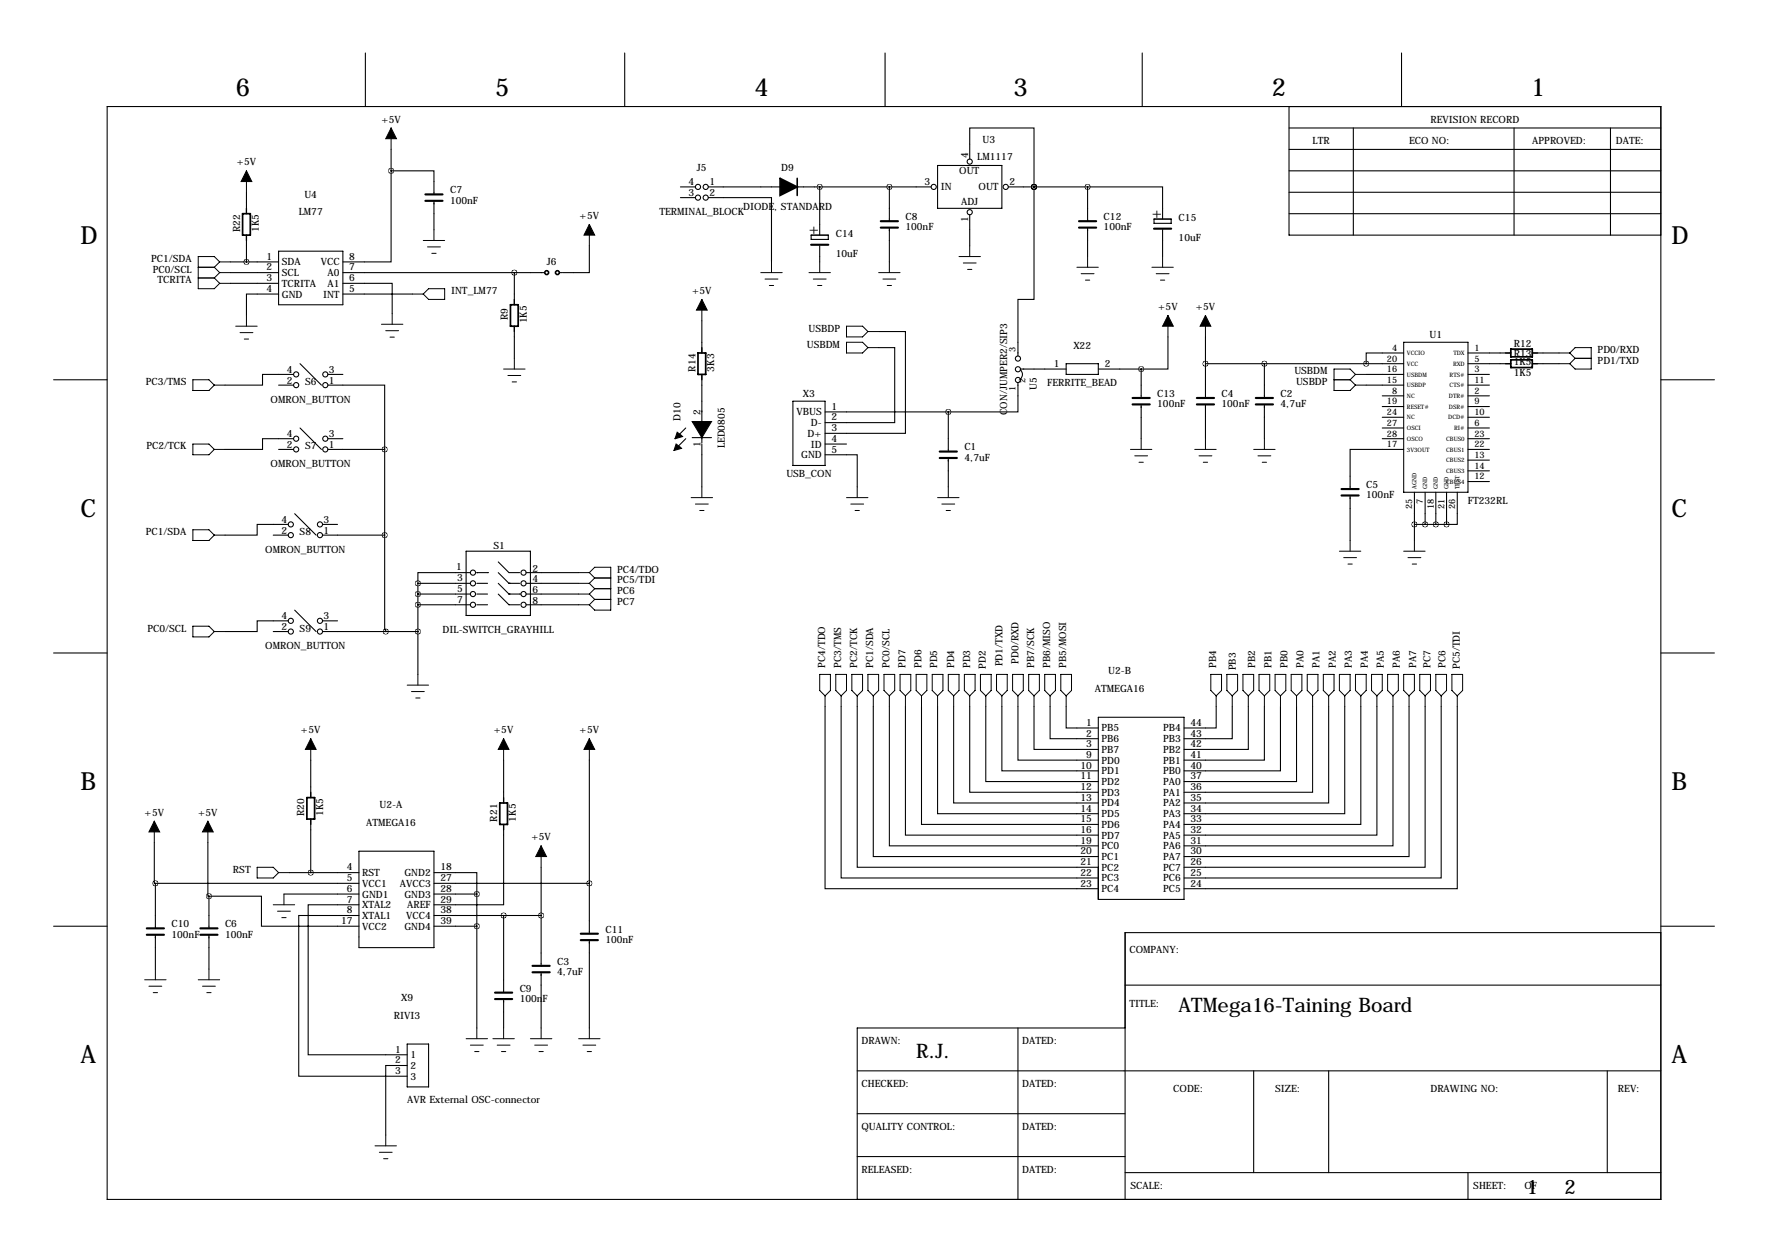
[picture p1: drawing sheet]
<svg xmlns="http://www.w3.org/2000/svg" width="419mm" height="297mm" viewBox="0 0 419 297" stroke-linecap="round" stroke-linejoin="round" font-family="sans-serif">
<g fill="none" stroke="#000" stroke-width=".25">
<path d="M86.6 12.6v12.7M148.1 12.6v12.7M209.8 12.6v12.7M270.8 12.6v12.7M332.2 12.6v12.7M25.4 25.3h368.3v259h-368.3zM92.7 35.4v5.1M222.2 39.2h15.3v10.2h-15.3zM229.9 37.7v-7.4h15.2v14M305.6 25.3v30.4h88.1M305.6 35.4h88.1M305.6 30.3h88.1"/>
<path d="M320.8 30.3v25.4M358.9 30.3v25.4M381.8 30.3v25.4M58.4 45.6v5.1M58.4 55.7v6.4M66 59.5h15.3v12.7h-15.3zM92.7 40.5v21.6h-11.4M92.7 40.5h10.2v5.6M102.9 47.6v6.9M139.7 58.3v6.3h-6.2M161.3 44.3h3.5M161.3 46.8h3.5"/>
<path d="M167.9 46.8h15v15.3M167.9 44.3h17M189 44.3h5.3M192.3 55.7h4v1.1h-4zM194.3 44.3v11.4M194.3 58.3v3.8M194.3 44.3h26.4M210.8 44.3v8.1M210.8 54v8.1M229.9 50.9v7.4M239 44.3h18.8M245.1 44.3v26.7h-3.8v13.4"/>
<path d="M245.1 44.3h.1M257.8 44.3h17.8v7.6M257.8 44.3v8.1M257.8 54v6.8M273.6 51.9h4v1h-4zM275.6 54.5v6.3M305.6 50.7h88.1M305.6 45.6h88.1M305.6 40.5h88.1M54.6 62.1h11.4M54.6 64.6h11.4M54.6 67.2h11.4"/>
<path d="M66 69.7h-7.6v5.1M81.3 67.2h11.7v7.1M81.3 64.6h47.7M81.3 69.7h16.5M121.9 64.6v7.6M121.9 77.3v7.6M132.6 64.6h.7M166.4 76.1v7.6M208.3 78.6h6.3v24.1h-19M276.9 79.9v7.6h-6.4M285.8 79.9v14.4M12.7 90h12.7"/>
<path d="M66 91.3h3.6M69.6 88.8h-7.4v2.5h-8.9M71.1 86.2l5.1 5.1M77.7 91.3h13.5v15.2M77.7 88.8h3.6M166.4 88.8v16.2M188 95.1h7.6v15.2h-7.6zM195.6 97.6h29.2M208.3 82.4h3.8v17.8h-16.5M224.8 97.6v9.4M241.3 90.7v6.9h-16.5M241.9 87.6a1.47 1.47 0 0 1 0 2.3"/>
<path d="M241.9 87.5h10.8M252.7 86.2h7.6v2.6h-7.6zM260.3 87.5h10.2M270.5 87.5v6.8M270.5 95.9v8.1M285.8 86.2h46.9M285.8 95.9v8.1M299.7 86.2v8.1M299.7 95.9v8.1M323.8 88.8h8.9M323.8 91.3h8.9M327.7 93.8h5"/>
<path d="M327.7 96.4h5M327.7 98.9h5M332.7 83.7h-8.9v2.5M332.7 81.1h15.3v35.6h-15.3zM348 86.2h10.1M348 88.8h5.1M348 83.7h10.1M348 91.3h5.1M348 93.8h5.1M348 96.4h5.1M348 98.9h5.1M363.2 86.2h6.4"/>
<path d="M363.2 83.7h6.4M393.7 90h12.7M66 106.5h3.6M69.6 104h-7.4v2.5h-8.9M71.1 101.5l5.1 5M77.7 104h3.6M77.7 106.5h13.5M91.2 106.5v20.4M162.6 101.5l-2.6 2.5M162.6 104l-2.6 2.5M164.1 103.7h4.6M166.4 105.3v10.1"/>
<path d="M195.6 107.8h7.6v7.6M195.6 105.3h5.1M224.8 108.6v6.8M320 117.5v10.6M327.7 101.5h5M327.7 104h5M332.7 106.5h-12.7v9.4M335.3 116.7v11.4M337.8 116.7v7.6M340.4 116.7v7.6M342.9 116.7v7.6M345.4 116.7v7.6h-2.5"/>
<path d="M348 101.5h5.1M348 104h5.1M348 106.5h5.1M348 109.1h5.1M348 111.6h5.1M348 114.2h5.1M64.8 126.9h3.5M68.3 124.3h-7.3v2.6h-7.7M69.8 121.8l5.1 5.1M76.5 126.9h14.7M76.5 124.3h3.5M91.2 126.9v22.4h.2v.4"/>
<path d="M99.1 138.3h12.4M99.1 138.3v21.6M110.5 130.7h15.2v15.2h-15.2zM111.5 135.7h-12.4v2.6M113 135.7h.1M113 135.7h2.6M113 138.3h2.6M115.6 135.7h.1M118.1 133.2l2.5 2.5h2.6M118.1 135.7l2.5 2.6M118.1 138.3l2.5 2.5M120.6 138.3h.1"/>
<path d="M120.6 138.3h2.6M124.7 135.7h12.5M124.7 138.3h12.5M335.3 124.3h7.6M12.7 154.8h12.7M64.8 149.7h3.5M68.3 147.2h-7.3v2.5h-7.7M69.8 144.6l5.1 5.1M76.5 149.7h22.6M76.5 147.2h3.5M99.1 140.8h12.4M99.1 143.4h12.4"/>
<path d="M113 140.8h2.6M113 143.4h2.6M118.1 140.8l2.5 2.6h2.6M120.6 140.8h.1M120.6 140.8h2.6M123.2 140.8h.1M124.7 140.8h12.5M124.7 143.4h12.5M393.7 154.8h12.7M195.6 167.5v43.2h64.7M199.4 167.5v40.6h60.9M203.2 167.5v38.1h57.1"/>
<path d="M207 167.5v35.6h53.3M210.8 167.5v33h49.5M214.6 167.5v30.5h45.7M218.4 167.5v27.9h41.9M222.2 167.5v25.4h38.1M226.1 167.5v22.9h34.2M229.9 167.5v20.3h30.4M233.7 167.5v17.8h26.6M237.5 167.5v15.2h22.8M241.3 167.5v12.7h19M245.1 167.5v10.2h15.2M248.9 167.5v7.6h11.4"/>
<path d="M252.7 167.5v5.1h7.6M260.3 170h20.4v43.2h-20.4zM288.3 167.5v5.1h-7.6M292.1 167.5v7.6h-11.4M295.9 167.5v10.2h-15.2M299.7 167.5v12.7h-19M303.5 167.5v15.2h-22.8M307.3 167.5v17.8h-26.6M311.1 167.5v20.3h-30.4M315 167.5v22.9h-34.3M318.8 167.5v25.4h-38.1M322.6 167.5v27.9h-41.9"/>
<path d="M326.4 167.5v30.5h-45.7M330.2 167.5v33h-49.5M334 167.5v35.6h-53.3M337.8 167.5v38.1h-57.1M341.6 167.5v40.6h-60.9M345.4 167.5v43.2h-64.7M36.6 199.8v9.6h.2M49.3 199.8v12.7h.2M73.7 180.2v8.9M73.7 194.2v12.7M119.4 195.4v19.1h-16.5M119.4 180.2v10.2"/>
<path d="M139.7 180.2v41.1M12.7 219.6h12.7M36.8 209.4h48.3M36.8 209.4v10.7M49.5 212.5h12.5v7.1h23.1M49.5 212.5v7.6M67.3 211.9h17.8M68.6 206.9h16.5M85.1 214.5h-12v35.5h23.4M85.1 217h-14.3v38.1h25.7M85.1 201.8h17.8v22.8h-17.8zM102.9 206.9h10.1v5"/>
<path d="M102.9 219.6h10.1M102.9 209.4h36.8M102.9 211.9h10.1M102.9 217h25.4M113 211.9v31.8M119.4 217v18.3M128.3 205.6v23.4M393.7 219.6h12.7M36.8 221.6v8.1M49.5 221.6v8.1M119.4 236.8v6.9M128.3 230.5v13.2"/>
<path d="M139.7 222.9v20.8M266.7 233.5h127M393.7 221.1h-127v63.2M96.5 247.5h5.1v10.2h-5.1zM96.5 252.6h-5.1v16.5M203.2 253.9h190.5M241.3 243.7v40.6M266.7 243.7h-63.5v40.6M297.2 253.9v24.1M315 253.9v24.1M381 253.9v24.1M203.2 274.2h63.5"/>
<path d="M203.2 264h63.5M266.7 278h127M348 278v6.3"/>
<circle cx="229.9" cy="38.3" r=".61"/>
<circle cx="165.5" cy="46.8" r=".61"/>
<circle cx="165.5" cy="44.3" r=".61"/>
<circle cx="167.3" cy="46.8" r=".61"/>
<circle cx="167.3" cy="44.3" r=".61"/>
<circle cx="221.3" cy="44.3" r=".61"/>
<circle cx="229.9" cy="50.3" r=".61"/>
<circle cx="238.4" cy="44.3" r=".61"/>
<circle cx="70.2" cy="91.3" r=".61"/>
<circle cx="70.2" cy="88.8" r=".61"/>
<circle cx="77.1" cy="91.3" r=".61"/>
<circle cx="77.1" cy="88.8" r=".61"/>
<circle cx="241.3" cy="87.5" r=".61"/>
<circle cx="241.3" cy="85" r=".61"/>
<circle cx="241.3" cy="90.1" r=".61"/>
<circle cx="70.2" cy="106.5" r=".61"/>
<circle cx="70.2" cy="104" r=".61"/>
<circle cx="77.1" cy="106.5" r=".61"/>
<circle cx="77.1" cy="104" r=".61"/>
<circle cx="68.9" cy="124.3" r=".61"/>
<circle cx="68.9" cy="126.9" r=".61"/>
<circle cx="75.8" cy="124.3" r=".61"/>
<circle cx="75.8" cy="126.9" r=".61"/>
<circle cx="112.1" cy="135.7" r=".61"/>
<circle cx="112.1" cy="138.3" r=".61"/>
<circle cx="124.1" cy="135.7" r=".61"/>
<circle cx="124.1" cy="138.3" r=".61"/>
<circle cx="68.9" cy="147.2" r=".61"/>
<circle cx="68.9" cy="149.7" r=".61"/>
<circle cx="75.8" cy="147.2" r=".61"/>
<circle cx="75.8" cy="149.7" r=".61"/>
<circle cx="112.1" cy="140.8" r=".61"/>
<circle cx="112.1" cy="143.4" r=".61"/>
<circle cx="124.1" cy="140.8" r=".61"/>
<circle cx="124.1" cy="143.4" r=".61"/>
</g>
<path d="M166.4 99.9h2.3l-2.3 3.8zM164.1 99.9h2.3v3.8zM160.3 105.3l1.2 1-1.7 .5zM160.5 102.5l1.3 1-1.8 .5z" fill="#000" stroke="#000" stroke-width=".25"/>
<path d="M57.5 50.7h1.8v5h-1.8zM121 72.2h1.8v5.1h-1.8zM165.5 83.7h1.8v5.1h-1.8zM358.1 82.8h5.1v1.8h-5.1zM358.1 85.3h5.1v1.8h-5.1zM72.7 189.1h1.9v5.1h-1.9zM118.5 190.4h1.8v5h-1.8z" fill="none" stroke="#000" stroke-width=".41"/>
<g fill="none" stroke="#000" stroke-width=".3">
<path d="M58.4 49.4v1.3M58.4 55.7v1.3M121.9 71v1.2M121.9 77.3v1.3M166.4 82.4v1.3M166.4 88.8v1.2M356.9 83.7h1.2M356.9 86.2h1.2M363.2 83.7h1.3M363.2 86.2h1.3M73.7 187.8v1.3M73.7 194.2v1.2"/>
<path d="M119.4 189.1v1.3M119.4 195.4v1.3"/>
</g>
<g fill="none" stroke="#000" stroke-width=".24">
<path d="M92.7 30.3v5.1M58.4 40.5v5.1M100.3 57h5.1M101.3 58.5h3.1M102.9 54.5v2.5M139.7 53.2v5.1M192.3 55.7h4M229.9 58.3v2.5M273.6 51.9h4M47 63.4h3.8M47 65.9h3.8M50.8 63.4l1.3 1.2"/>
<path d="M50.8 65.9l1.3 1.3M52.1 62.1h2.5M52.1 62.1l-1.3 1.3M52.1 62.1l-1.3-1.3h-3.8v7.6h3.8l1.3-1.2M52.1 64.6h2.5M52.1 64.6l-1.3 1.3M52.1 67.2h2.5M55.9 77.3h5.1M56.9 78.9h3M58.4 74.8v2.5M90.4 76.9h5.1M91.4 78.4h3.1"/>
<path d="M92.5 79.9h1M93 74.3v2.6M97.8 69.7h2.5M100.3 69.7l1.3-1.3h3.8v2.6h-3.8zM102.4 60.1h1M166.4 71v5.1M180.3 64.6h5.1M181.4 66.2h3M182.4 67.7h1M182.9 62.1v2.5M191.8 64.6h5M192.8 66.2h3"/>
<path d="M193.8 67.7h1M194.3 62.1v2.5M200.7 77.3h3.8l1.2 1.3-1.2 1.3h-3.8zM205.7 78.6h2.6M208.3 64.6h5.1M209.3 66.2h3M210.3 67.7h1M210.8 62.1v2.5M227.3 60.8h5.1M228.3 62.3h3.1M229.4 63.9h1M255.3 63.4h5"/>
<path d="M256.3 64.9h3M257.3 66.4h1M257.8 60.8v2.6M273 63.4h5.1M274.1 64.9h3M275.1 66.4h1M275.6 60.8v2.6M276.9 74.8v5.1M285.8 74.8v5.1M45.7 90h3.8l1.3 1.3-1.3 1.3h-3.8zM50.8 91.3h2.5M57.9 80.4h1"/>
<path d="M119.4 87.5h5.1M120.4 89h3M121.4 90.5h1M121.9 84.9v2.6M200.7 81.1h3.8l1.2 1.3-1.2 1.3h-3.8zM205.7 82.4h2.6M316.2 90h3.8M320 90l1.3 1.3M321.3 88.8l-1.3-1.3h-3.8v5.1h3.8l1.3-1.3M321.3 88.8l-1.3 1.2M321.3 91.3h2.5M321.3 88.8h2.5"/>
<path d="M369.6 83.7h2.5M369.6 86.2h2.5M372.1 83.7l1.3-1.3h3.8v5.1h-3.8l-1.3-1.3M372.1 83.7l1.3 1.2M373.4 84.9h3.8M373.4 84.9l-1.3 1.3M45.7 105.3h3.8l1.3 1.2-1.3 1.3h-3.8zM50.8 106.5h2.5M163.8 118h5.1M164.8 119.5h3.1M166.4 115.4v2.6M200.7 118h5"/>
<path d="M201.7 119.5h3M203.2 115.4v2.6M222.2 118h5.1M223.3 119.5h3M224.8 115.4v2.6M268 106.5h5M269 108.1h3M270 109.6h1M270.5 104v2.5M283.2 106.5h5.1M284.2 108.1h3.1M285.2 109.6h1.1"/>
<path d="M285.8 104v2.5M297.2 106.5h5.1M298.2 108.1h3M299.2 109.6h1M299.7 104v2.5M45.7 125.6h3.8l1.3 1.3-1.3 1.2h-3.8zM50.8 126.9h2.5M137.2 135.7h2.5M137.2 138.3h2.5M139.7 135.7l1.3 1.3M139.7 135.7l1.3-1.2h3.8v10.1h-3.8l-1.3-1.2M139.7 138.3l1.3 1.3"/>
<path d="M141 137h3.8M141 139.6h3.8M141 137l-1.3 1.3M141 139.6l-1.3 1.2M165.9 121h1M202.7 121h1M224.3 121h1M317.5 130.7h5.1M318.5 132.2h3.1M319.5 133.7h1M320 128.1v2.6M332.7 130.7h5.1"/>
<path d="M333.8 132.2h3M334.8 133.7h1M335.3 128.1v2.6M45.7 148.4h3.8l1.3 1.3-1.3 1.3h-3.8zM50.8 149.7h2.5M99.1 159.9v2.5M137.2 140.8h2.5M137.2 143.4h2.5M139.7 140.8l1.3 1.3M141 142.1h3.8M141 142.1l-1.3 1.3M194.3 159.9h2.5v3.8l-1.2 1.3-1.3-1.3z"/>
<path d="M198.1 159.9h2.6v3.8l-1.3 1.3-1.3-1.3zM201.9 159.9h2.6v3.8l-1.3 1.3-1.3-1.3zM205.7 159.9h2.6v3.8l-1.3 1.3-1.3-1.3zM209.5 159.9h2.6v3.8l-1.3 1.3-1.3-1.3zM213.4 159.9h2.5v3.8l-1.3 1.3-1.2-1.3zM217.2 159.9h2.5v3.8l-1.3 1.3-1.2-1.3zM221 159.9h2.5v3.8l-1.3 1.3-1.2-1.3zM224.8 159.9h2.5v3.8l-1.2 1.3-1.3-1.3zM228.6 159.9h2.5v3.8l-1.2 1.3-1.3-1.3zM232.4 159.9h2.5v3.8l-1.2 1.3-1.3-1.3zM236.2 159.9h2.6v3.8l-1.3 1.3-1.3-1.3zM240 159.9h2.6v3.8l-1.3 1.3-1.3-1.3z"/>
<path d="M243.8 159.9h2.6v3.8l-1.3 1.3-1.3-1.3zM247.6 159.9h2.6v3.8l-1.3 1.3-1.3-1.3zM251.5 159.9h2.5v3.8l-1.3 1.3-1.2-1.3zM287 159.9h2.6v3.8l-1.3 1.3-1.3-1.3zM290.8 159.9h2.6v3.8l-1.3 1.3-1.3-1.3zM294.6 159.9h2.6v3.8l-1.3 1.3-1.3-1.3zM298.4 159.9h2.6v3.8l-1.3 1.3-1.3-1.3zM302.3 159.9h2.5v3.8l-1.3 1.3-1.2-1.3zM306.1 159.9h2.5v3.8l-1.3 1.3-1.2-1.3zM309.9 159.9h2.5v3.8l-1.3 1.3-1.2-1.3zM313.7 159.9h2.5v3.8l-1.2 1.3-1.3-1.3zM317.5 159.9h2.5v3.8l-1.2 1.3-1.3-1.3z"/>
<path d="M321.3 159.9h2.5v3.8l-1.2 1.3-1.3-1.3zM325.1 159.9h2.6v3.8l-1.3 1.3-1.3-1.3zM328.9 159.9h2.6v3.8l-1.3 1.3-1.3-1.3zM332.7 159.9h2.6v3.8l-1.3 1.3-1.3-1.3zM336.5 159.9h2.6v3.8l-1.3 1.3-1.3-1.3zM340.4 159.9h2.5v3.8l-1.3 1.3-1.2-1.3zM344.2 159.9h2.5v3.8l-1.3 1.3-1.2-1.3zM73.7 175.1v5.1M96.5 162.4h5.1M97.5 163.9h3.1M98.6 165.5h1M119.4 175.1v5.1"/>
<path d="M139.7 175.1v5.1M195.6 165v2.5M199.4 165v2.5M203.2 165v2.5M207 165v2.5M210.8 165v2.5M214.6 165v2.5M218.4 165v2.5M222.2 165v2.5M226.1 165v2.5M229.9 165v2.5M233.7 165v2.5"/>
<path d="M237.5 165v2.5M241.3 165v2.5M245.1 165v2.5M248.9 165v2.5M252.7 165v2.5M288.3 165v2.5M292.1 165v2.5M295.9 165v2.5M299.7 165v2.5M303.5 165v2.5M307.3 165v2.5M311.1 165v2.5"/>
<path d="M315 165v2.5M318.8 165v2.5M322.6 165v2.5M326.4 165v2.5M330.2 165v2.5M334 165v2.5M337.8 165v2.5M341.6 165v2.5M345.4 165v2.5M36.6 194.7v5.1M49.3 194.7v5.1M61 205.6h3.8l1.2 1.3-1.2 1.2h-3.8z"/>
<path d="M64.8 214.5h5M65.8 216h3M66 206.9h2.6M66.8 217.5h1M67.3 211.9v2.6M128.3 200.5v5.1M34.3 232.3h5.1M35.3 233.8h3.1M36.3 235.3h1M36.8 229.7v2.6M47 232.3h5.1M48 233.8h3.1"/>
<path d="M49 235.3h1M49.5 229.7v2.6M110.5 246.2h5.1M111.5 247.8h3.1M112.5 249.3h1M113 243.7v2.5M116.8 246.2h5.1M117.9 247.8h3M118.9 249.3h1M119.4 243.7v2.5M125.7 246.2h5.1M126.7 247.8h3.1"/>
<path d="M127.8 249.3h1M128.3 243.7v2.5M137.2 246.2h5M138.2 247.8h3M139.2 249.3h1M139.7 243.7v2.5M88.9 271.6h5.1M89.9 273.2h3.1M90.9 274.7h1M91.4 269.1v2.5"/>
</g>
<g fill="none" stroke="#000" stroke-width=".51">
<path d="M100.8 46.1h4.1M100.8 47.6h4.1M192.3 58h4M208.8 52.4h4.1M208.8 54h4.1M255.8 52.4h4M255.8 54h4M273.6 54.2h4M268.5 94.3h4M268.5 95.9h4M283.7 94.3h4.1M283.7 95.9h4.1"/>
<path d="M297.7 94.3h4.1M297.7 95.9h4.1M222.8 107h4M222.8 108.6h4M318 115.9h4.1M318 117.5h4.1M34.8 220.1h4.1M34.8 221.6h4.1M47.5 220.1h4.1M47.5 221.6h4.1M117.3 235.3h4.1M117.3 236.8h4.1"/>
<path d="M126.2 229h4.1M126.2 230.5h4.1M137.7 221.3h4M137.7 222.9h4"/>
</g>
<path d="M184.9 42.3l4.1 2-4.1 2z" fill="#000" stroke="#000" stroke-width=".38"/>
<g fill="none" stroke="#000" stroke-width=".38">
<path d="M189 42.3v4"/>
<circle cx="129.6" cy="64.6" r=".46"/>
<circle cx="132.1" cy="64.6" r=".46"/>
</g>
<path d="M92.7 30.3l1.3 2.6h-2.6zM58.4 40.5l1.3 2.5h-2.6zM139.7 53.2l1.3 2.5h-2.6zM166.4 71l1.2 2.5h-2.5zM276.9 74.8l1.2 2.5h-2.5zM285.8 74.8l1.2 2.5h-2.5zM73.7 175.1l1.2 2.6h-2.5zM119.4 175.1l1.2 2.6h-2.5zM139.7 175.1l1.3 2.6h-2.6zM36.6 194.7l1.2 2.5h-2.5zM49.3 194.7l1.2 2.5h-2.5zM128.3 200.5l1.2 2.6h-2.5z" fill="#000" stroke="#000" stroke-width=".24"/>
<path d="M121.9 64.6a.05 .05 0 0 0 .1 0 .05 .05 0 0 0-.1 0zM99 143.4a.05 .05 0 0 0 .1 0 .05 .05 0 0 0-.1 0zM99 140.8a.05 .05 0 0 0 .1 0 .05 .05 0 0 0-.1 0zM99 138.3a.05 .05 0 0 0 .1 0 .05 .05 0 0 0-.1 0zM113 211.9a.05 .05 0 0 0 .1 0 .05 .05 0 0 0-.1 0zM113 219.6a.05 .05 0 0 0 .1 0 .05 .05 0 0 0-.1 0zM91.1 126.9a.05 .05 0 0 0 .1 0 .05 .05 0 0 0-.1 0zM91.4 149.7a.05 .05 0 0 0 .1 0 .05 .05 0 0 0-.1 0zM73.6 206.9a.05 .05 0 0 0 .1 0 .05 .05 0 0 0-.1 0zM340.3 124.3a.05 .05 0 0 0 .1 0 .05 .05 0 0 0-.1 0zM337.8 124.3a.05 .05 0 0 0 .1 0 .05 .05 0 0 0-.1 0zM335.2 124.3a.05 .05 0 0 0 .1 0 .05 .05 0 0 0-.1 0zM36.8 209.4a.05 .05 0 0 0 .1 0 .05 .05 0 0 0-.1 0zM49.5 212.5a.05 .05 0 0 0 .1 0 .05 .05 0 0 0-.1 0zM119.3 217a.05 .05 0 0 0 .1 0 .05 .05 0 0 0-.1 0zM92.7 40.5a.05 .05 0 0 0 .1 0 .05 .05 0 0 0-.1 0zM58.4 62.1a.05 .05 0 0 0 .1 0 .05 .05 0 0 0-.1 0zM323.8 86.2a.05 .05 0 0 0 .1 0 .05 .05 0 0 0-.1 0zM285.7 86.2a.05 .05 0 0 0 .1 0 .05 .05 0 0 0-.1 0zM194.3 44.3a.05 .05 0 0 0 .1 0 .05 .05 0 0 0-.1 0zM245.1 44.3a.05 .05 0 0 0 .1 0 .05 .05 0 0 0-.1 0zM128.2 217a.05 .05 0 0 0 .1 0 .05 .05 0 0 0-.1 0zM299.7 86.2a.05 .05 0 0 0 .1 0 .05 .05 0 0 0-.1 0zM99 149.7a.05 .05 0 0 0 .1 0 .05 .05 0 0 0-.1 0zM210.8 44.3a.05 .05 0 0 0 .1 0 .05 .05 0 0 0-.1 0zM257.8 44.3a.05 .05 0 0 0 .1 0 .05 .05 0 0 0-.1 0zM224.7 97.6a.05 .05 0 0 0 .1 0 .05 .05 0 0 0-.1 0zM245.1 44.3a.05 .05 0 0 0 .1 0 .05 .05 0 0 0-.1 0zM270.5 87.5a.05 .05 0 0 0 .1 0 .05 .05 0 0 0-.1 0zM91.1 106.5a.05 .05 0 0 0 .1 0 .05 .05 0 0 0-.1 0z" fill="#000" stroke="#000" stroke-width="1.3"/>
<g font-size="5.9">
<text x="55.9" y="22.7">6</text>
<text x="117.3" y="22.7">5</text>
<text x="178.8" y="22.7">4</text>
<text x="240.3" y="22.7">3</text>
<text x="301.5" y="22.7">2</text>
<text x="363" y="22.7">1</text>
<text x="19" y="57.8">D</text>
<text x="396.2" y="57.8">D</text>
<text x="19" y="122.5">C</text>
<text x="396.2" y="122.5">C</text>
<text x="19" y="187.3">B</text>
<text x="396.2" y="187.3">B</text>
<text x="19" y="252.1">A</text>
<text x="396.2" y="252.1">A</text>
</g>
<g font-size="4.7">
<text x="279.4" y="239.9">ATMega16-Taining Board</text>
<text x="217.2" y="250.8">R.J.</text>
<text x="361.9" y="283.1">1</text>
<text x="370.8" y="283.1">2</text>
</g>
<g font-size="3.6">
<text x="273" y="51.7">+</text>
<text x="191.8" y="55.5">+</text>
</g>
<g font-size="2.4">
<text x="90.4" y="29.1">+5V</text>
<text x="339.1" y="29.1">REVISION RECORD</text>
<text x="232.9" y="33.9">U3</text>
<text x="311.1" y="34.1">LTR</text>
<text x="334" y="34.1">ECO NO:</text>
<text x="363.2" y="34.1">APPROVED:</text>
<text x="383" y="34.1">DATE:</text>
<text x="56.1" y="39.2">+5V</text>
<text x="165.2" y="40.5">J5</text>
<text x="185.2" y="40.5">D9</text>
<text x="227.4" y="41.3">OUT</text>
<text x="229.5" y="37.5" transform="rotate(-90 229.5 37.5)">4</text>
<text x="231.6" y="37.8">LM1117</text>
<text x="72.2" y="46.8">U4</text>
<text x="106.7" y="45.8">C7</text>
<text x="163.2" y="46.5">3</text>
<text x="163.2" y="44">4</text>
<text x="168.1" y="44">1</text>
<text x="168.1" y="46.5">2</text>
<text x="219.1" y="44">3</text>
<text x="223" y="45.1">IN</text>
<text x="232" y="45.1">OUT</text>
<text x="239.3" y="44">2</text>
<text x="70.8" y="51.1">LM77</text>
<text x="106.7" y="48.3">100nF</text>
<text x="137.4" y="51.9">+5V</text>
<text x="156.3" y="51.1">TERMINAL_BLOCK</text>
<text x="176.2" y="49.8">DIODE, STANDARD</text>
<text x="214.6" y="52.2">C8</text>
<text x="227.8" y="48.7">ADJ</text>
<text x="229.5" y="52.5" transform="rotate(-90 229.5 52.5)">1</text>
<text x="261.6" y="52.2">C12</text>
<text x="279.4" y="52.4">C15</text>
<text x="56.9" y="55.1" transform="rotate(-90 56.9 55.1)">R22</text>
<text x="61.4" y="55.1" transform="rotate(-90 61.4 55.1)">1K5</text>
<text x="198.1" y="56.2">C14</text>
<text x="214.6" y="54.6">100nF</text>
<text x="261.6" y="54.6">100nF</text>
<text x="279.4" y="57.1">10uF</text>
<text x="35.8" y="62.1">PC1/SDA</text>
<text x="36.2" y="64.6">PC0/SCL</text>
<text x="63.2" y="61.6">1</text>
<text x="63.2" y="64.1">2</text>
<text x="66.8" y="62.9">SDA</text>
<text x="66.8" y="65.5">SCL</text>
<text x="76" y="62.9">VCC</text>
<text x="77.7" y="65.5">A0</text>
<text x="82.8" y="64.1">7</text>
<text x="82.8" y="61.6">8</text>
<text x="129.7" y="62.9">J6</text>
<text x="198.1" y="61">10uF</text>
<text x="37.3" y="67.2">TCRITA</text>
<text x="63.2" y="66.7">3</text>
<text x="63.2" y="69.2">4</text>
<text x="66.8" y="68">TCRITA</text>
<text x="66.8" y="70.5">GND</text>
<text x="76.6" y="70.5">INT</text>
<text x="77.7" y="68">A1</text>
<text x="82.8" y="69.2">5</text>
<text x="82.8" y="66.7">6</text>
<text x="106.9" y="69.7">INT_LM77</text>
<text x="164.1" y="69.7">+5V</text>
<text x="120.4" y="76" transform="rotate(-90 120.4 76)">R9</text>
<text x="124.9" y="76.6" transform="rotate(-90 124.9 76.6)">1K5</text>
<text x="274.6" y="73.5">+5V</text>
<text x="283.4" y="73.5">+5V</text>
<text x="191.3" y="82.4">USBDM</text>
<text x="191.7" y="78.6">USBDP</text>
<text x="254.4" y="82.7">X22</text>
<text x="338.9" y="80.1">U1</text>
<text x="358.8" y="82.2">R12</text>
<text x="378.7" y="83.7">PD0/RXD</text>
<text x="68" y="88.4">4</text>
<text x="78" y="88.4">3</text>
<text x="164.8" y="88.1" transform="rotate(-90 164.8 88.1)">R14</text>
<text x="169.3" y="88.1" transform="rotate(-90 169.3 88.1)">3K3</text>
<text x="249.8" y="87">1</text>
<text x="261.9" y="87">2</text>
<text x="306.8" y="88.8">USBDM</text>
<text x="358.8" y="86.6">1K5</text>
<text x="358.8" y="84.7">R13</text>
<text x="358.8" y="89.2">1K5</text>
<text x="378.7" y="86.2">PD1/TXD</text>
<text x="34.6" y="91.3">PC3/TMS</text>
<text x="64.2" y="95.5">OMRON_BUTTON</text>
<text x="68" y="90.9">2</text>
<text x="72.3" y="91.3">S6</text>
<text x="78" y="90.9">1</text>
<text x="190.3" y="94.1">X3</text>
<text x="245.8" y="92.4" transform="rotate(-90 245.8 92.4)">U5</text>
<text x="248.3" y="91.4">FERRITE_BEAD</text>
<text x="274.3" y="94.1">C13</text>
<text x="289.6" y="94.1">C4</text>
<text x="303.5" y="94.1">C2</text>
<text x="307.2" y="91.3">USBDP</text>
<text x="161.3" y="99.8" transform="rotate(-90 161.3 99.8)">D10</text>
<text x="166" y="98.4" transform="rotate(-90 166 98.4)">2</text>
<text x="188.8" y="98.5">VBUS</text>
<text x="192.2" y="101">D-</text>
<text x="197.1" y="97.1">1</text>
<text x="197.1" y="99.7">2</text>
<text x="238.8" y="98.4" transform="rotate(-90 238.8 98.4)">CON/JUMPER2/SIP3</text>
<text x="274.3" y="96.5">100nF</text>
<text x="289.6" y="96.5">100nF</text>
<text x="303.5" y="96.5">4,7uF</text>
<text x="34.7" y="106.5">PC2/TCK</text>
<text x="68" y="106.2">2</text>
<text x="68" y="103.6">4</text>
<text x="72.3" y="106.5">S7</text>
<text x="78" y="103.6">3</text>
<text x="78" y="106.2">1</text>
<text x="166" y="105.9" transform="rotate(-90 166 105.9)">1</text>
<text x="171.8" y="106.3" transform="rotate(-90 171.8 106.3)">LED0805</text>
<text x="191.4" y="103.6">D+</text>
<text x="192.2" y="106.1">ID</text>
<text x="197.1" y="102.2">3</text>
<text x="197.1" y="104.8">4</text>
<text x="197.1" y="107.3">5</text>
<text x="228.6" y="106.8">C1</text>
<text x="64.2" y="110.7">OMRON_BUTTON</text>
<text x="186.4" y="113">USB_CON</text>
<text x="189.9" y="108.6">GND</text>
<text x="228.6" y="109.2">4,7uF</text>
<text x="323.8" y="115.7">C5</text>
<text x="323.8" y="118.1">100nF</text>
<text x="348" y="119.4">FT232RL</text>
<text x="66.7" y="124">4</text>
<text x="76.7" y="124">3</text>
<text x="34.6" y="126.9">PC1/SDA</text>
<text x="62.9" y="131.1">OMRON_BUTTON</text>
<text x="66.7" y="126.5">2</text>
<text x="71" y="126.9">S8</text>
<text x="76.7" y="126.5">1</text>
<text x="117" y="130.2">S1</text>
<text x="108.1" y="135.2">1</text>
<text x="108.4" y="137.8">3</text>
<text x="126.2" y="135.5">2</text>
<text x="146.3" y="135.7">PC4/TDO</text>
<text x="108.4" y="142.9">7</text>
<text x="108.4" y="140.3">5</text>
<text x="126.2" y="143.1">8</text>
<text x="126.2" y="140.6">6</text>
<text x="126.2" y="138">4</text>
<text x="146.3" y="138.3">PC5/TDI</text>
<text x="146.3" y="140.8">PC6</text>
<text x="146.3" y="143.4">PC7</text>
<text x="35" y="149.7">PC0/SCL</text>
<text x="66.7" y="149.4">2</text>
<text x="66.7" y="146.8">4</text>
<text x="71" y="149.7">S9</text>
<text x="76.7" y="146.8">3</text>
<text x="76.7" y="149.4">1</text>
<text x="62.9" y="153.9">OMRON_BUTTON</text>
<text x="104.9" y="150.1">DIL-SWITCH_GRAYHILL</text>
<text x="195.6" y="158.4" transform="rotate(-90 195.6 158.4)">PC4/TDO</text>
<text x="199.4" y="158.4" transform="rotate(-90 199.4 158.4)">PC3/TMS</text>
<text x="203.2" y="158.4" transform="rotate(-90 203.2 158.4)">PC2/TCK</text>
<text x="207" y="158.4" transform="rotate(-90 207 158.4)">PC1/SDA</text>
<text x="210.8" y="158.4" transform="rotate(-90 210.8 158.4)">PC0/SCL</text>
<text x="214.6" y="158.4" transform="rotate(-90 214.6 158.4)">PD7</text>
<text x="218.4" y="158.4" transform="rotate(-90 218.4 158.4)">PD6</text>
<text x="222.1" y="158.4" transform="rotate(-90 222.1 158.4)">PD5</text>
<text x="226.2" y="158.4" transform="rotate(-90 226.2 158.4)">PD4</text>
<text x="230" y="158.4" transform="rotate(-90 230 158.4)">PD3</text>
<text x="233.7" y="158.6" transform="rotate(-90 233.7 158.6)">PD2</text>
<text x="237.6" y="158" transform="rotate(-90 237.6 158)">PD1/TXD</text>
<text x="241.4" y="157.3" transform="rotate(-90 241.4 157.3)">PD0/RXD</text>
<text x="245.1" y="158.4" transform="rotate(-90 245.1 158.4)">PB7/SCK</text>
<text x="248.9" y="158.4" transform="rotate(-90 248.9 158.4)">PB6/MISO</text>
<text x="252.7" y="158.4" transform="rotate(-90 252.7 158.4)">PB5/MOSI</text>
<text x="262.7" y="159.9">U2-B</text>
<text x="288.3" y="158.4" transform="rotate(-90 288.3 158.4)">PB4</text>
<text x="292.9" y="158.9" transform="rotate(-90 292.9 158.9)">PB3</text>
<text x="297.6" y="158.4" transform="rotate(-90 297.6 158.4)">PB2</text>
<text x="301.4" y="158.4" transform="rotate(-90 301.4 158.4)">PB1</text>
<text x="305.2" y="158.4" transform="rotate(-90 305.2 158.4)">PB0</text>
<text x="309" y="158.4" transform="rotate(-90 309 158.4)">PA0</text>
<text x="312.8" y="158.4" transform="rotate(-90 312.8 158.4)">PA1</text>
<text x="316.6" y="158.4" transform="rotate(-90 316.6 158.4)">PA2</text>
<text x="320.4" y="158.4" transform="rotate(-90 320.4 158.4)">PA3</text>
<text x="324.2" y="158.4" transform="rotate(-90 324.2 158.4)">PA4</text>
<text x="328.1" y="158.4" transform="rotate(-90 328.1 158.4)">PA5</text>
<text x="331.9" y="158.4" transform="rotate(-90 331.9 158.4)">PA6</text>
<text x="335.7" y="158.4" transform="rotate(-90 335.7 158.4)">PA7</text>
<text x="339.1" y="158.4" transform="rotate(-90 339.1 158.4)">PC7</text>
<text x="342.6" y="158.4" transform="rotate(-90 342.6 158.4)">PC6</text>
<text x="346.1" y="158.6" transform="rotate(-90 346.1 158.6)">PC5/TDI</text>
<text x="259.5" y="164.1">ATMEGA16</text>
<text x="71.4" y="173.8">+5V</text>
<text x="117.1" y="173.8">+5V</text>
<text x="137.4" y="173.8">+5V</text>
<text x="257.5" y="172.1">1</text>
<text x="261.1" y="173.4">PB5</text>
<text x="275.7" y="173.4">PB4</text>
<text x="282.2" y="172.1">44</text>
<text x="257.5" y="174.6">2</text>
<text x="257.5" y="177.2">3</text>
<text x="257.5" y="179.7">9</text>
<text x="261.1" y="175.9">PB6</text>
<text x="261.1" y="178.5">PB7</text>
<text x="275.7" y="178.5">PB2</text>
<text x="275.7" y="175.9">PB3</text>
<text x="282.2" y="179.7">41</text>
<text x="282.2" y="177.2">42</text>
<text x="282.2" y="174.6">43</text>
<text x="256.1" y="182.2">10</text>
<text x="256.1" y="184.8">11</text>
<text x="261.1" y="181">PD0</text>
<text x="261.1" y="183.6">PD1</text>
<text x="275.7" y="183.6">PB0</text>
<text x="275.7" y="181">PB1</text>
<text x="282.2" y="184.8">37</text>
<text x="282.2" y="182.2">40</text>
<text x="90" y="191.6">U2-A</text>
<text x="256.1" y="187.3">12</text>
<text x="256.1" y="189.9">13</text>
<text x="261.1" y="186.1">PD2</text>
<text x="261.1" y="188.6">PD3</text>
<text x="261.1" y="191.2">PD4</text>
<text x="275.7" y="191.2">PA2</text>
<text x="275.7" y="188.6">PA1</text>
<text x="275.7" y="186.1">PA0</text>
<text x="282.2" y="189.9">35</text>
<text x="282.2" y="187.3">36</text>
<text x="34.3" y="193.4">+5V</text>
<text x="47" y="193.4">+5V</text>
<text x="72.1" y="193.5" transform="rotate(-90 72.1 193.5)">R20</text>
<text x="76.6" y="193.5" transform="rotate(-90 76.6 193.5)">1K5</text>
<text x="86.8" y="195.8">ATMEGA16</text>
<text x="117.9" y="194.8" transform="rotate(-90 117.9 194.8)">R21</text>
<text x="122.3" y="194.8" transform="rotate(-90 122.3 194.8)">1K5</text>
<text x="256.1" y="192.4">14</text>
<text x="256.1" y="194.9">15</text>
<text x="256.1" y="197.5">16</text>
<text x="261.1" y="193.7">PD5</text>
<text x="261.1" y="196.3">PD6</text>
<text x="275.7" y="196.3">PA4</text>
<text x="275.7" y="193.7">PA3</text>
<text x="282.2" y="197.5">32</text>
<text x="282.2" y="194.9">33</text>
<text x="282.2" y="192.4">34</text>
<text x="126" y="199.2">+5V</text>
<text x="256.1" y="200">19</text>
<text x="256.1" y="202.6">20</text>
<text x="261.1" y="198.8">PD7</text>
<text x="261.1" y="201.3">PC0</text>
<text x="261.1" y="203.9">PC1</text>
<text x="275.7" y="203.9">PA7</text>
<text x="275.7" y="201.3">PA6</text>
<text x="275.7" y="198.8">PA5</text>
<text x="282.2" y="202.6">30</text>
<text x="282.2" y="200">31</text>
<text x="55.2" y="206.9">RST</text>
<text x="82.2" y="206.4">4</text>
<text x="82.2" y="208.9">5</text>
<text x="85.9" y="207.7">RST</text>
<text x="95.9" y="207.7">GND2</text>
<text x="104.4" y="206.4">18</text>
<text x="104.4" y="208.9">27</text>
<text x="256.1" y="205.1">21</text>
<text x="256.1" y="207.6">22</text>
<text x="261.1" y="206.4">PC2</text>
<text x="261.1" y="209">PC3</text>
<text x="275.7" y="209">PC6</text>
<text x="275.7" y="206.4">PC7</text>
<text x="282.2" y="207.6">25</text>
<text x="282.2" y="205.1">26</text>
<text x="82.2" y="211.4">6</text>
<text x="82.2" y="214">7</text>
<text x="85.9" y="210.2">VCC1</text>
<text x="85.9" y="212.8">GND1</text>
<text x="85.9" y="215.3">XTAL2</text>
<text x="94.8" y="210.2">AVCC3</text>
<text x="95.9" y="212.8">GND3</text>
<text x="96.5" y="215.3">AREF</text>
<text x="104.4" y="211.4">28</text>
<text x="104.4" y="214">29</text>
<text x="256.1" y="210.2">23</text>
<text x="261.1" y="211.5">PC4</text>
<text x="275.7" y="211.5">PC5</text>
<text x="282.2" y="210.2">24</text>
<text x="40.6" y="219.8">C10</text>
<text x="53.3" y="219.8">C6</text>
<text x="80.8" y="219.1">17</text>
<text x="82.2" y="216.5">8</text>
<text x="85.9" y="217.9">XTAL1</text>
<text x="85.9" y="220.4">VCC2</text>
<text x="95.9" y="220.4">GND4</text>
<text x="96.3" y="217.9">VCC4</text>
<text x="104.4" y="216.5">38</text>
<text x="104.4" y="219.1">39</text>
<text x="143.5" y="221.1">C11</text>
<text x="40.6" y="222.2">100nF</text>
<text x="53.3" y="222.2">100nF</text>
<text x="143.5" y="223.5">100nF</text>
<text x="267.7" y="225.9">COMPANY:</text>
<text x="132.1" y="228.7">C3</text>
<text x="132.1" y="231.1">4,7uF</text>
<text x="95.1" y="237.3">X9</text>
<text x="123.2" y="235.1">C9</text>
<text x="123.2" y="237.5">100nF</text>
<text x="267.7" y="238.6">TITLE:</text>
<text x="93.4" y="241.6">RIVI3</text>
<text x="93.6" y="249.5">1</text>
<text x="97.3" y="250.9">1</text>
<text x="204.2" y="247.5">DRAWN:</text>
<text x="242.3" y="247.5">DATED:</text>
<text x="93.6" y="252.1">2</text>
<text x="93.6" y="254.6">3</text>
<text x="97.3" y="253.4">2</text>
<text x="97.3" y="256">3</text>
<text x="204.2" y="257.7">CHECKED:</text>
<text x="242.3" y="257.7">DATED:</text>
<text x="96.5" y="261.5">AVR External OSC-connector</text>
<text x="278.1" y="258.9">CODE:</text>
<text x="302.3" y="258.9">SIZE:</text>
<text x="339.1" y="258.9">DRAWING NO:</text>
<text x="383.5" y="258.9">REV:</text>
<text x="204.2" y="267.8">QUALITY CONTROL:</text>
<text x="242.3" y="267.8">DATED:</text>
<text x="204.2" y="278">RELEASED:</text>
<text x="242.3" y="278">DATED:</text>
<text x="268" y="281.8">SCALE:</text>
<text x="349.2" y="281.8">SHEET:</text>
<text x="361.3" y="281.8">OF</text>
</g>
<g font-size="2.1">
<text x="240.7" y="83.5" transform="rotate(-90 240.7 83.5)">3</text>
<text x="330" y="83.2">4</text>
<text x="349.5" y="83.2">1</text>
<text x="328.8" y="85.7">20</text>
<text x="328.8" y="88.3">16</text>
<text x="349.5" y="85.7">5</text>
<text x="349.5" y="88.3">3</text>
<text x="240.7" y="92.6" transform="rotate(-90 240.7 92.6)">1</text>
<text x="243.1" y="90.9" transform="rotate(-90 243.1 90.9)">2</text>
<text x="328.8" y="90.8">15</text>
<text x="328.8" y="95.9">19</text>
<text x="330" y="93.3">8</text>
<text x="349.5" y="90.8">11</text>
<text x="349.5" y="93.3">2</text>
<text x="349.5" y="95.9">9</text>
<text x="328.8" y="98.4">24</text>
<text x="328.8" y="101">27</text>
<text x="349.5" y="98.4">10</text>
<text x="349.5" y="101">6</text>
<text x="328.8" y="103.5">28</text>
<text x="328.8" y="106">17</text>
<text x="349.5" y="103.5">23</text>
<text x="349.5" y="106">22</text>
<text x="349.5" y="108.6">13</text>
<text x="349.5" y="111.1">14</text>
<text x="349.5" y="113.7">12</text>
<text x="337.3" y="119.4" transform="rotate(-90 337.3 119.4)">7</text>
<text x="334.8" y="120.7" transform="rotate(-90 334.8 120.7)">25</text>
<text x="339.9" y="120.7" transform="rotate(-90 339.9 120.7)">18</text>
<text x="342.4" y="120.7" transform="rotate(-90 342.4 120.7)">21</text>
<text x="344.9" y="120.7" transform="rotate(-90 344.9 120.7)">26</text>
</g>
<g font-size="1.4">
<text x="333.5" y="84.2">VCCIO</text>
<text x="333.5" y="86.7">VCC</text>
<text x="333.5" y="89.3">USBDM</text>
<text x="343.6" y="89.3">RTS#</text>
<text x="344.4" y="86.7">RXD</text>
<text x="344.5" y="84.2">TDX</text>
<text x="333.5" y="91.8">USBDP</text>
<text x="333.5" y="94.3">NC</text>
<text x="343.5" y="94.3">DTR#</text>
<text x="343.6" y="91.8">CTS#</text>
<text x="333.5" y="96.9">RESET#</text>
<text x="333.5" y="99.4">NC</text>
<text x="333.5" y="102">OSCI</text>
<text x="343.3" y="99.4">DCD#</text>
<text x="343.5" y="96.9">DSR#</text>
<text x="344.7" y="102">RI#</text>
<text x="333.5" y="104.5">OSCO</text>
<text x="333.5" y="107">3V3OUT</text>
<text x="342.8" y="104.5">CBUS0</text>
<text x="342.8" y="107">CBUS1</text>
<text x="342.8" y="109.6">CBUS2</text>
<text x="342.8" y="112.1">CBUS3</text>
<text x="335.8" y="115.9" transform="rotate(-90 335.8 115.9)">AGND</text>
<text x="338.3" y="115.9" transform="rotate(-90 338.3 115.9)">GND</text>
<text x="340.9" y="115.9" transform="rotate(-90 340.9 115.9)">GND</text>
<text x="342.8" y="114.7">CBUS4</text>
<text x="343.4" y="115.9" transform="rotate(-90 343.4 115.9)">GND</text>
<text x="345.9" y="115.9" transform="rotate(-90 345.9 115.9)">TEST</text>
</g>
</svg>
